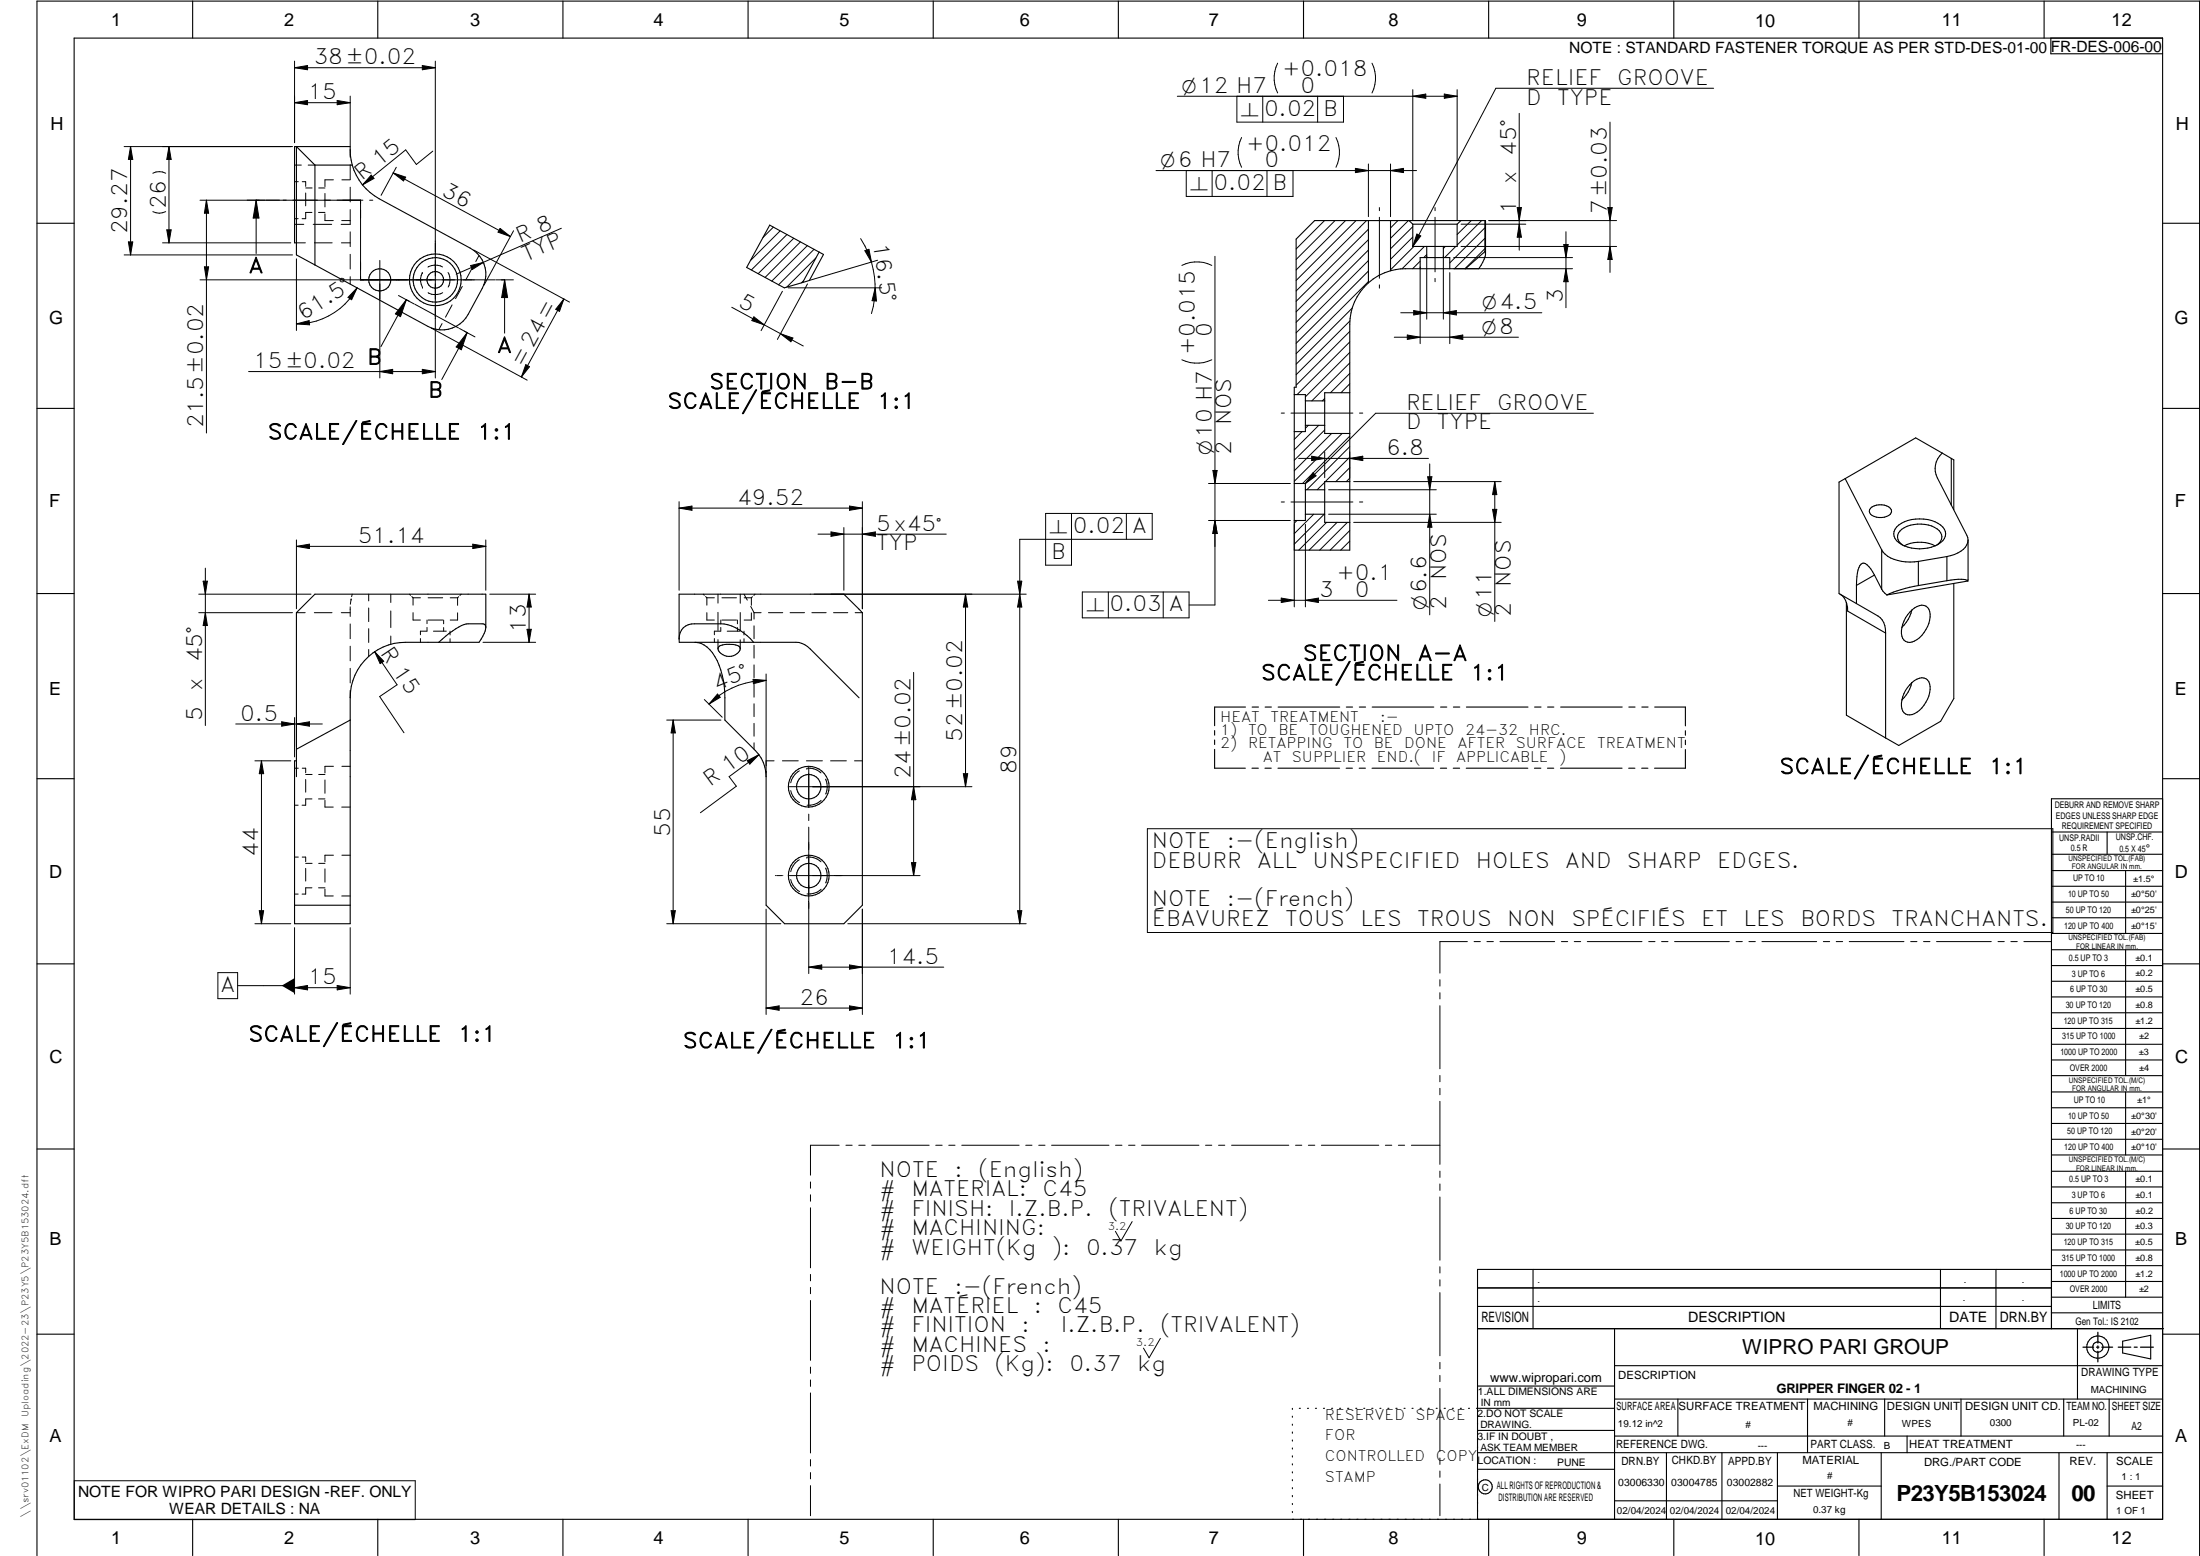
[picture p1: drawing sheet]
<svg xmlns="http://www.w3.org/2000/svg" width="594mm" height="420mm" viewBox="0 0 594 420" stroke-linecap="round" stroke-linejoin="round" font-family="sans-serif">
<g fill="none" stroke="#000" stroke-width=".3">
<path d="M20 10.3h564v400h-564zM52 .3v10M102 .3v10M152 .3v10M202 .3v10M252 .3v10M302 .3v10M352 .3v10M402 .3v10M452 .3v10M502 .3v10M552 .3v10"/>
<path d="M553.8 10.3v4.2h30.2M85 44.6h10.1M85 44.6l-5-5v29.2l35.6 19.3a8 8 0 0 0 10.8-3.2l3.8-7a8 8 0 0 0-3.2-10.9l-24.6-13.3a14.9 14.9 0 0 1-7.3-9.1M85 44.6v26.9M95.1 44.6a15.1 15.1 0 0 1-.5-5h-15.1v26h.5M369.5 59.6v16.8M375.5 59.6v13.5M380.5 59.6l1 .9M394.5 59.6l-1 .9M401 59.6v8.3M10 60.3h10M221.2 68.1l1.2 .6-3.8 7-1.9 .6"/>
<path d="M221.2 68.1l-4.5 8.2M221.2 68.1l-13.4-7.3-6.2 11.4 10.2 5.5 4.9-1.4M375.5 73.1a14.4 14.4 0 0 0-6 3.3M381.5 60.5h12M385.3 66.5v3.1M389.8 66.5v3.1M391.5 72.6v-3h-8v3M393.5 60.5v6h-12v-6M401 67.9l-5.3 4.7M401 67.9a4.3 4.3 0 0 1-1.1 3.8l-.6 .9h-19.8h-1.3l-2.7 .5M401.1 68.5v-8.9h-46.1l-5 5v40h-.5v43.9h15v-61a15 15 0 0 1 5-11.1M584 60.3h10"/>
<path d="M10 110.3h10M349.5 106.6h3v9.9h-3M352.5 108.2h5.2M352.5 114.9h5.2M364.5 106h-6.8v11.1h6.8M584 110.3h10M349.5 130.6h3v9.9h-3M352.5 132.2h5.2M352.5 138.9h5.2M364.5 130h-6.8v11.1h6.8M498.3 129.2l-1.7 1v30.1l10.5 6a4.9 4.9 0 0 1 2.1 4.6M498.3 129.2l9.8 19.3"/>
<path d="M505.1 137.2a4 4 0 0 1 5.6 .4 1.43 1.43 0 0 1-1.2 1.8 3.9 3.9 0 0 1-4.6-1v-.8zM524.5 122.3l2.4 1.5M524.5 122.3l-7.2-4.1-19 11M524.5 122.3a5.6 5.6 0 0 0-1.4 6.7l8 15.5 .3 1.3M526.9 123.8v12.6M526.9 123.8l.7 .4v13.4M501.3 158.1v4.9M506.2 155.3l-1-1.7a2.78 2.78 0 0 0-2.3-1.5 4.4 4.4 0 0 0-1.5 3.6l-.1 2.4M506.2 155.3l-4.9 2.8M506.2 155.3l1.9 3.8M508.1 159.1l1.4 1.6M508.1 148.5v10.6"/>
<path d="M508.1 148.5a7.8 7.8 0 0 0 6.5 3.2l3.4-.1M512.1 142.3a10 10 0 0 1 12.5 0 2.67 2.67 0 0 1-.6 4.2 10.1 10.1 0 0 1-11.9-.5 2.61 2.61 0 0 1 0-3.7zM513.8 147.2a2.55 2.55 0 0 1-1.4-2.5 2.55 2.55 0 0 1 1.8-2.2 8.9 8.9 0 0 1 9.5 .8 2.42 2.42 0 0 1-.8 3.9M518 158.1a35.5 35.5 0 0 0-8.5 2.6M518 151.6v6.5M522.6 147.4a9.4 9.4 0 0 0-8.4 0M525.7 150.3v6.5M525.7 156.8l3.9-.4 1.2 .1 .6 .4M525.7 156.8l-7.7 1.3M525.7 150.3l-7.7 1.3M527.6 157.6v31l-3.6 6.2-11.3 6.5-3.5-2M531.4 156.9l-21.9 3.8"/>
<path d="M531.4 145.8a4.6 4.6 0 0 1-3.6 3.9l-2.1 .6M531.4 145.8v11.1M10 160.3h10M118.5 173.4a21.5 21.5 0 0 1 7.4-4.9l4.3-.1a.92 .92 0 0 1 .9 .4 .92 .92 0 0 1 0 1l-.3 1.2-1.4 2.4h-19.8a15 15 0 0 0-15 15v61h-15.1v-44h.5M131.2 169.4v-9h-46.2l-5 5v44.3M183.4 172.6v-12.2h44.5l5 5v79l-5 5h-16l-5-5v-34.7a9.9 9.9 0 0 0-2.9-7.1l-8.3-8.2a42.6 42.6 0 0 0-.7-12.1 13 13 0 0 0-4.9-8.1l-.8-.5-1.7-.3M194.3 174.5a6.8 6.8 0 0 1 5.4 .2 1.93 1.93 0 0 1-1.6 2.3 3.3 3.3 0 0 1-4.2-1.8zM203.5 173.4a12.9 12.9 0 0 0-8.9-5h-7a4 4 0 0 0-4.2 5h31.5a5.4 5.4 0 0 1 3.9 1.9l13.2 13.1M496.9 160.4a5 5 0 0 1 2 4.6l10.3 5.9M498.6 162.6v30.5l10.6 6.2M509.2 170.9v28.4M516.2 164.8l-.9 2.5-1.7 2.1"/>
<path d="M516.3 164.7a3.1 3.1 0 0 1 4.2-.7 5.4 5.4 0 0 1-.4 6 5.5 5.5 0 0 1-5 3.4 2.57 2.57 0 0 1-1.6-3.1l.3-1.7a8.6 8.6 0 0 1 2.5-3.9zM584 160.3h10M94.6 194.4l-14.6 7.9M328 197.3v1.2M328 199.8v1.2M336.3 190.9h-8.3v5.1M338.1 190.9h1.7M341.6 190.9h1.7M345.1 190.9h16.7M363.6 190.9h1.6M367.1 190.9h1.7M370.5 190.9h16.7"/>
<path d="M389 190.9h1.7M392.5 190.9h1.7M396 190.9h16.6M414.4 190.9h1.7M417.9 190.9h1.7M421.4 190.9h16.7M439.8 190.9h1.7M443.4 190.9h1.6M446.8 190.9h8.3v5.1M455.1 197.3v1.2M455.1 199.9v1.2M516.2 184.3l-.9 2.6-1.7 2.1"/>
<path d="M516.3 184.3a3.1 3.1 0 0 1 4.2-.7 5.4 5.4 0 0 1-.4 6 5.5 5.5 0 0 1-5 3.4 2.59 2.59 0 0 1-1.6-3.1l.1-.8a8.4 8.4 0 0 1 2.7-4.8zM10 210.3h10M328 202.4v5h8.3M338.1 207.4h1.7M341.6 207.4h1.7M345.1 207.4h16.6M363.5 207.4h1.7M367 207.4h1.7M370.5 207.4h16.6M389 207.4h1.6M392.4 207.4h1.8M395.9 207.4h16.7"/>
<path d="M414.4 207.4h1.7M417.9 207.4h1.7M421.4 207.4h16.6M439.8 207.4h1.7M443.3 207.4h1.7M455.1 202.4v5h-8.3M584 215.7h-30v143.1M584 210.3h10M554 224.7h30M554 230.7h30M554 235.1h30M554 239.3h30"/>
<path d="M569 224.7v6M574 235.1v17M79.5 244.4h15.1M554 243.6h30M554 247.8h30M554 252.1h30M554 256.5h30M574 256.5v33.9M10 260.3h10M554 260.7h30M554 265h30M554 269.2h30"/>
<path d="M554 273.5h30M554 277.7h30M584 260.3h10M554 282h30M554 286.2h30M554 290.4h30M554 294.9h30M554 299.1h30M574 294.9v17M10 310.3h10M554 303.4h30M554 307.6h30"/>
<path d="M554 311.9h30M554 316.3h30M574 316.3v34M584 310.3h10M554 320.5h30M554 324.8h30M554 329h30M554 333.2h30M554 337.5h30M399 358.8h185.2M399 352.8h155M399 347.8h155"/>
<path d="M414 342.8v16M436 358.8v51.5M524 342.8v16M539 342.8v16M554 341.8h30M554 346h30M554 350.3h30M554 354.5h30M554 342.8h-155v67.5M561 358.8v19M10 360.3h10M399 374.3h37"/>
<path d="M436 377.8h148M453.1 377.8v10M488.1 377.8v14.5M508.9 377.8v10M529.5 377.8v10M557.3 377.8v10M569.5 377.8v10M573.2 362.2l7.6-1.6v6.3l-7.6-1.6zM584 368.8h-148M584 360.3h10M349 380.3v.3M349 382.4v.3"/>
<path d="M349 384.6v.3M349 386.7v.3M349 388.8v.3M349 391v.3M349 393.1v.3M349 395.3v.3M349 397.4v.3M349 399.5v.3M350.9 380.3h.2M353.1 380.3h.2M355.2 380.3h.3M357.4 380.3h.3"/>
<path d="M359.6 380.3h.3M361.7 380.3h.3M363.9 380.3h.3M366.1 380.3h.3M368.3 380.3h.2M370.4 380.3h.3M372.6 380.3h.3M374.8 380.3h.3M376.9 380.3h.4M379.1 380.3h.3M381.3 380.3h.3M383.4 380.3h.4"/>
<path d="M385.6 380.3h.3M387.8 380.3h.3M390 380.3h.3M392.2 380.3h.3M394.3 380.3h.3M396.5 380.3h.3M398.7 380.3h37.3M399 396.7h37M399 392.3h185M399 386.2h37M436 387.8h148M450 392.3v18"/>
<path d="M465 392.3v18M480 392.3v18M508 392.3v18M515 387.8v4.5M556 392.3v18M569 392.3v18M52 410.3v9.7M102 410.3v9.7M152 410.3v9.7M202 410.3v9.7M252 410.3v9.7M302 410.3v9.7"/>
<path d="M349 401.7v.3M349 403.8v.4M349 406v.3M349 408.1v.3M352 410.3v9.7M402 410.3v9.7M436 405.3h44M452 410.3v9.7M480 401.3h28M502 410.3v9.7M552 410.3v9.7M569 401.3h15"/>
<path d="M10 420v-419.7h584v419.7"/>
<circle cx="102.5" cy="75.6" r="2.99"/>
<circle cx="117.5" cy="75.6" r="7"/>
<circle cx="117.6" cy="75.6" r="2.25"/>
<circle cx="117.6" cy="75.6" r="6"/>
<circle cx="218.4" cy="212.4" r="3.3"/>
<circle cx="218.4" cy="212.4" r="5.5"/>
<circle cx="218.4" cy="236.4" r="3.3"/>
<circle cx="218.4" cy="236.4" r="5.5"/>
<circle cx="566.5" cy="363.7" r="1.39"/>
<circle cx="566.5" cy="363.8" r="3"/>
<circle cx="401.1" cy="401.5" r="1.9"/>
</g>
<g fill="none" stroke="#000" stroke-width=".27">
<path d="M79.5 16.5v22M79.5 18.3h38.1M79.5 18.3l3.6-.6v1.1zM114 17.7l3.6 .6-3.6 .5zM117.6 16.5v85.6M345 17.1a9 9 0 0 0 0 8M370.5 17.1a9 9 0 0 1 0 8M33.5 39.6h45.5M35.3 39.6l.5 3.5h-1.1zM35.3 39.6v29.2M45.6 39.6l.6 3.5h-1.2zM45.6 39.6v26"/>
<path d="M79.5 27.7l3.6-.6v1.2zM79.5 27.7h15.1M91.1 27.1l3.5 .6-3.5 .6zM94.6 26v13.4M317.9 26h75.6M334 26v7h28.8v-7M335.3 37.1a9 9 0 0 0 0 8.1M341 26v7M355.8 26v7M360.8 37.1a9 9 0 0 1 0 8.1M381.5 26l3.5-.6v1.1zM381.5 24.2v35.3"/>
<path d="M390 25.4l3.5 .6-3.5 .5zM393.5 24.2v35.3M410.2 30.6v37M434.8 33v40.6M462.7 23.8h-58.8l-22.4 42.7M41.3 57.1a3.8 3.8 0 0 0 3.4 0M44.7 46.8a3.8 3.8 0 0 0-3.4 0M54 54.1h44M55.7 54.1v62.8M55.7 54.1l.6 3.5h-1.1zM69.2 54.1v14.4M69.2 54.1l.7 4.8h-1.5z"/>
<path d="M79.5 59.1h1M79.5 49.1h1.1M79.5 44.6h1.9M81.6 49.1h.9v1.2M82.5 50.8h1.8M82.5 52.1v3.5M83.2 44.6h1.8M84.2 57.4h-1.7v1.7h-.9M86 57.4h1.8M86.1 50.8h1.7M87.8 52.2v3.7M87.8 57.7v1.9h2.2"/>
<path d="M90 48.6h-2.2v1.8M92.3 59.6h2.3M92.3 48.6h2.3M94.6 40.5v2M94.6 44.5v4M94.6 50.5v4M94.6 56.6v4h-2.5M97.4 54.1v21.5M99.8 54.1h.9M100.2 47.3l.8 .9-3.1 1.7zM106.2 46.7l3.4 1.1-.6 1.1zM106.2 46.7l31.6 17.2"/>
<path d="M107 45.2l-4.1 7.5M116.9 40.8l-4.5 3.6-2.8-3.9-11.7 9.4M312.2 46.1h70.3M327.3 46.1v6.9M342.1 46.1v6.9M349.2 46.1v6.9h-28.9v-6.9M357.7 59.6l-7.7 7.6M360.5 59.6l-10.5 10.5M363.3 59.6l-13.3 13.3M366 45.5l3.5 .6-3.5 .5zM366.2 59.6l-16.2 16.1M369 59.6l-19 19"/>
<path d="M369.5 44.3v14.2M372.5 56v.9M372.5 58.7v16.4M375.5 46.1l3.5-.6v1.1zM375.5 44.3v14.2M377.5 59.6l-2 2M380.3 59.6l-4.8 4.7M387.5 56v.9M387.5 58.7v14.7M397.3 59.6l-3.8 3.7M400.1 59.6l-6.6 6.6M402 59.6h34.5"/>
<path d="M409.7 56h1.1l-.6 3.6zM434.2 56h1.1l-.5 3.6zM33.5 68.8h45.5M34.7 65.3h1.1l-.5 3.5zM43.9 65.6h34.6M45 62.1h1.2l-.6 3.5zM55.2 72.1h1.1l-.6 3.5zM79.5 60.6h2.5M80 65.6h2.5M80 69.9v19.3M84.6 60.6h5M84.9 65.6h4.8"/>
<path d="M92.2 65.6h2.4M94.6 62.6v4M94.6 68.7v3.9M94.6 74.7v2M96.4 77.7a18.6 18.6 0 0 1-16.4 9.8M96.4 77.7l-1.5 3.2-.9-.6zM102.6 70.3v31.8M107.6 79.8l4.2 2.3M114 73.6h.1M114 73.6a4.2 4.2 0 0 0 0 3.9M114.1 77.6h.1M115.6 79a4 4 0 0 0 3.9 0"/>
<path d="M119.5 72.1a3.9 3.9 0 0 0-3.9 0M121 73.6a3.9 3.9 0 0 1 0 3.9M124.8 77.3l-1.8 3.3M127.1 71.7l3.4-.8-3 1.9zM127.5 72.3l-1.7 3.3M127.9 67.5l25.9 14.1M129.4 69l-.9 1.6M133.6 75.6h-79.6M133.9 75.6h4.7M135 61.7l2.8 2.2-3.3-1.2zM136.3 75.6l.8 4.7h-1.6zM136.3 75.6v14.4"/>
<path d="M138.7 62.3l-8 14.7M151.6 61.6l-28.4 12.4M208.8 61.3l-2.8 2.8M210.6 62.4l-7.9 7.9M211.3 78.7l-5.8 10.6M212.5 63.3l-9.6 9.6M212.8 77.7h25.3M214.3 64.3l-9.6 9.6M216.1 65.3l-9.5 9.6M217 75.8l-.6 .6M218 66.3l-9.6 9.6M218.1 76.7l-8.2 15"/>
<path d="M219.8 67.3l-9.6 9.6M220.3 69.6l-7.9 8M232.4 64.4l1.2 2.1 1.7 4.3M233.5 67.7l1.1-.4 .7 3.5zM235.3 70.8a24.7 24.7 0 0 1 0 13.9M236.3 77.7l.4 3.6-1.2-.1zM237 70.3l-18.4 5.4M327.2 71.7a9.1 9.1 0 0 0-8.1 0M328.1 69.2v94.2h-7M369.5 61.9l-19.5 19.5M369.5 64.7l-19.5 19.5M369.5 67.5l-19.5 19.5"/>
<path d="M369.5 70.4l-19.5 19.5M369.5 73.2l-19.5 19.5M369.5 76l-19.5 19.5M372.5 76.9v.9M381.5 64l-6 6M381.5 61.2l-6 6M381.8 66.5l-6.3 6.4M382.6 63.2l1.1 .5-2.2 2.8zM383.5 70.5l-2 2.1M383.5 72.1v20.7M384.6 66.5l-6 6.1M385.3 68.7l-.8 .9"/>
<path d="M385.3 69.1v17.1M387.5 75.2v.9M389.8 69.1v17.1M390.3 66.5l-.5 .6M391.5 73.6v19.2M392.6 69.6h32M392.6 72.6h32M393.1 66.5l-3 3.1M394.5 60.5h17.5M394.5 66.5h42M401 61.5l-9.5 9.5M401 67.1l-5.4 5.5"/>
<path d="M401 64.3l-8.2 8.3M410.2 60.5l.6 3.6h-1.1zM422.3 66h1.2l-.6 3.6zM422.9 72.6l.6 3.5h-1.2zM422.9 62.6v20.5M434.8 66.5l.5 3.6h-1.1zM80 87.5l3.5-.9 .1 1.1zM109.7 80.9l-1.5 4.6-1.4-.7zM109.7 80.9l-6.8 12.7M109.7 80.9l.8 .4M112 82.2l11.8 6.4M114 99.7l3.6 .6-3.6 .6z"/>
<path d="M116.5 88.6l25.9 14.1M119.4 87.4l-.9 1.6M122.1 82.3l-1.8 3.3M124.1 88.7l2 1.1M125.4 89.4l.7 .4M126.1 89.8l-1.5 4.6-1.4-.7zM126.1 89.8l2.2 1.2M126.1 89.8l-6.8 12.7M142 98.5l1 .5-2.2 2.8zM152.3 80.7l-1.2 3.4-1-.6zM152.3 80.7l-11.5 21.1M197.6 83l19.3 10.4"/>
<path d="M203.6 85.6l2.8 2.1-3.4-1.1zM210.8 90.1l3.3 1.2-.5 1zM327.2 97.2a9.4 9.4 0 0 1-8.1 0M364.5 98l-10.3 10.2M364.5 95.2l-12 11.9M364.5 92.3l-14.2 14.3M364.5 89.5l-14.5 14.5M364.5 86.7l-14.5 14.5M365.2 83.2l-15.2 15.1M376.5 91.1h33.5M378.2 84.5h38.1M380 90.5l3.5 .6-3.5 .6z"/>
<path d="M381.8 83.9l3.5 .6-3.5 .5zM389.8 84.5l3.5-.6v1.1zM391.5 91.1l3.5-.6v1.2zM67.1 100.3h50.5M102.6 100.3l3.4-.6v1.2zM346 111.5h.8M348.6 111.5h16.7M351.6 116.5l-2.1 2.2M353.3 114.9l-.8 .8M356.1 114.9l-6.6 6.6M357.7 116.1l-8.2 8.2M357.7 107.6l-.6 .6"/>
<path d="M359.6 117.1l-10.1 10M362.4 117.1l-12.9 12.9M364.5 117.8l-12.8 12.8M364.5 103.6l-2.4 2.4M364.5 100.8l-5.2 5.2M367.1 111.5h.9M430.3 111.6h-58.8l-19 19M183.4 137.2l3.5-.5v1.1zM183.4 137.2h49.5M183.4 135.5v23.9M229.4 136.7l3.5 .5-3.5 .6zM232.9 135.5v28.9"/>
<path d="M289.3 138.6v14h-6.9v-14h28.7v7h-35.7v103.8M304.2 138.6v7M326.3 130.6h22.1M327.5 127h1.2l-.6 3.6zM346 135.6h.8M348.6 135.6h16.7M350.7 123.8h35M354.2 123.2l3.5 .6-3.5 .6zM354.6 127.7l.8 .8-2.9 2.1zM354.7 138.9l-5.2 5.2M357.6 138.9l-8.1 8M357.7 130.3l-2 1.9"/>
<path d="M357.7 122v7M358.8 132.2h29.1M358.8 138.9h29.1M364.5 126.3l-3.8 3.7M364.5 123.4l-6.6 6.6M364.5 129.1l-.9 .9M364.5 120.6l-11.6 11.6M364.5 123.8l3.5-.6v1.2zM364.5 122v7M365.5 130h39.9M367.1 135.6h.9M385.5 128.7h1.2l-.6 3.5z"/>
<path d="M386.1 138.9l.6 3.5h-1.2zM386.1 125.3v40.7M403 137.5h1.2l-.6 3.6zM403.6 130v37.8M403.6 130l.6 3.6h-1.2zM54.9 156.9h1.1l-.6 3.5zM55.4 153.4v42.5M80 147.5l3.6-.6v1.2zM80 145.8v18.6M80 147.5h51.2M127.7 146.9l3.5 .6-3.5 .6zM131.2 145.8v13.6"/>
<path d="M220.9 144.2h34.6M224.4 143.6l3.5 .6-3.5 .6zM227.9 142.5v16.9M232.9 144.2l3.5-.6v1.2zM274.8 156.9h1.1l-.5 3.5zM292.3 159.9h28.8v6.9h-28.8zM299.3 159.9v6.9M314.1 159.9v6.9M326.3 140.5h22.1M328.1 140.5l.6 3.6h-1.2zM349.5 141.6v22.3M350.2 140.5l-.7 .8"/>
<path d="M352.5 141.6v22.3M358.2 141.1l-7.5 7.4M361.1 141.1l-7.6 7.4M363.8 141.1l-7.4 7.4M364.5 146.1l-2.5 2.4M364.5 143.3l-5.3 5.2M365.5 141.1h39.9M53.7 165.4h25.3M53.7 160.4h30.3M55.4 165.4l.6 3.5h-1.1zM80 165.4h2.4M84.9 165.4h4.8"/>
<path d="M92.2 165.4h2.4M94.6 163.9v2.6M94.6 168.5v4M94.6 174.5v3.9M94.8 161.8l-.2 1.4M94.8 161.8h.1M95.1 160.4l-.2 .7M99.6 160.4v1.9M99.6 164.2v3.7M99.6 169.8v3.7M99.6 175.4v1.8M101.2 176l2.4 2.6-.9 .6z"/>
<path d="M101.2 176l6 8.9-4.7 3.2 6.6 9.8M105.5 160.4v2.3M105.5 165v4.5M105.5 171.7v2.3M110.6 160.4l.3 .3M111.2 161.1l.3 .3M111.5 165.4v2h2M111.5 161.4v2M111.5 161.4h2M113.5 172.4v1M115.3 170.4h-1.8v1M115.3 167.4v1"/>
<path d="M115.3 169.4v1M115.6 167.4h3.9M115.6 161.4h3.9M117 170.4h3.5M119.8 167.4v1M119.8 169.5v.9M121.5 170.4v1M121.5 172.5v.9M121.6 161.4h2M123.6 165.5v1.9h-2M123.6 161.4v2M123.9 161.1l-.3 .3"/>
<path d="M124.5 160.4l-.3 .4M130.4 173.4h14.2M132.2 160.4h12.4M142.3 169.9h1.2l-.6 3.5zM142.9 160.4v13M142.9 160.4l.6 3.5h-1.2zM189.9 160.4l.3 .3M190.5 161.1l.4 .3M190.9 165.4v2h2M190.9 161.4v2M190.9 161.4h2M192.9 172.4v1"/>
<path d="M193.9 160.4v2.5M193.9 165.4v4.8M193.9 172.7v2.5M194.6 169.4v1h-1.7v1M194.6 167.4v1M194.9 167.4h4M194.9 161.4h4M196.4 170.4h3.4M199.1 167.4v1M199.1 169.5v.9M199.9 160.4v2.5M199.9 165.4v4.9"/>
<path d="M199.9 172.8v2.4M200.9 170.4v1M200.9 172.5v.9M200.9 160.4l.9 1.7M200.9 161.4h2M202.7 163.7l.9 1.7M202.9 165.5v1.9h-2M202.9 161.4v2M203.2 161.1l-.3 .3M203.6 165.4h1.9M203.6 165.4v1.8M203.6 169v3.5"/>
<path d="M203.6 174.2v3.5M203.6 179.5v3.5M203.9 160.4l-.3 .4M207.5 165.4h3.9M213.4 165.4h3.8M219.2 165.4h3.9M219.8 160.4h57.3M225.1 165.4h3.8M230.9 165.4h2M260.7 160.4v52M260.7 160.4l.6 3.5h-1.2zM275.4 160.4l.5 3.5h-1.1z"/>
<path d="M342.5 162.1h34.7M346 161.5l3.5 .6-3.5 .6zM352.5 162.1l3.5-.6v1.2zM63.7 195.5h23.3M76.1 194.9l3.4 .6-3.4 .6zM79.5 193.8v10.6M80 195.5l3.6-.6v1.2zM80 193.8v7.8M94.6 180.5v3.9M94.6 186.4v2M180 194.4h14.7M181.8 194.4v55"/>
<path d="M181.8 194.4l.6 3.5h-1.2zM190.2 188.9l4.8 4.8M193.8 187.4l.7 .9-3 1.8zM203.4 183.4l3.5 .3-3.5 .9zM203.6 184.8v3.5M203.6 190v3.5M203.6 195.3v3.5M206.9 182v27.7M206.9 183.7a21.7 21.7 0 0 0-15.4 6.4M246.7 181.6v54.8M68.8 205.4h9.7M70.6 205.4v44"/>
<path d="M70.6 205.4l.6 3.5h-1.2zM79.5 217.4h1M79.5 207.4h1.1M81.6 207.4h.9v1.3M82.5 209.1h1.8M82.5 210.5v3.4M84.2 215.7h-1.7v1.7h-.9M86 215.7h1.8M86.1 209.1h1.7M87.8 210.6v3.6M87.8 216.1v1.8h2.2M90 206.9h-2.2v1.8"/>
<path d="M92.3 217.9h2.3M92.3 206.9h2.3M201.8 205.4l3.1-1.6-2.4 2.5zM203.6 200.6v1.7M204.9 203.8l-8 5.9 1.9 2.6-9.7 7.2M206.9 205.4h2.1M211.3 205.4h4.3M213.1 212.4h49.4M213.5 213.5a5 5 0 0 0 2.4 3.2M215.9 208.2a4.7 4.7 0 0 0-2.4 3.2M217.8 205.4h4.3M217.9 207.5h.1"/>
<path d="M217.9 207.4a4.9 4.9 0 0 1 3.8 1.3M218.4 207.2v10.9M218.4 219.8v1.8M221.7 216.1a4.7 4.7 0 0 1-3.8 1.3M222.9 210.4a4.8 4.8 0 0 1 .1 4M224.3 205.4h4.3M230.8 205.4h2.1M246.7 212.4l.6 3.5h-1.2zM260.1 208.9h1.2l-.6 3.5zM79.5 231.4h1.1M81.6 231.4h.9v1.3M82.5 233.1h1.8"/>
<path d="M82.5 234.5v3.4M84.2 239.7h-1.7v1.7h-.9M86 239.7h1.8M86.1 233.1h1.7M87.8 234.6v3.6M90 230.9h-2.2v1.8M92.3 230.9h2.3M209.4 236.4h.1M209.7 236.4h1.4M211.3 236.4h.1M213.1 236.4h35.3M213.5 237.5a5 5 0 0 0 2.4 3.2"/>
<path d="M215.9 232.2a4.7 4.7 0 0 0-2.4 3.2M217.9 231.5h.1M217.9 231.4a4.9 4.9 0 0 1 3.8 1.3M218.4 223.4v39.5M222.9 234.4a4.8 4.8 0 0 1 .1 4M246.1 232.9h1.2l-.6 3.5zM309.8 223.8h244.5v28h-244.5zM68.8 249.4h9.7M70 245.9h1.2l-.6 3.5zM79.5 241.4h1M79.5 250.5v17.9M87.8 240.1v1.8h2.2"/>
<path d="M92.3 241.9h2.3M94.6 250.5v17.9M180 249.4h30.9M181.2 245.9h1.2l-.6 3.5zM206.9 245.5v28.4M221.7 240.1a4.5 4.5 0 0 1-3.8 1.3M228.9 249.4h48.2M232.9 245.5v28.4M274.8 245.9h1.1l-.5 3.5zM396.2 254.3h-7.4v8.5M398.1 254.3h1.6M401.5 254.3h1.8"/>
<path d="M405 254.3h14.8M421.6 254.3h1.7M425.1 254.3h1.7M428.6 254.3h14.8M445.2 254.3h1.7M448.7 254.3h1.7M452.2 254.3h14.8M468.8 254.3h1.7M472.3 254.3h1.7M475.8 254.3h14.8M492.4 254.3h1.7M495.8 254.3h1.8"/>
<path d="M499.4 254.3h14.7M516 254.3h1.6M519.4 254.3h1.8M522.9 254.3h14.8M539.5 254.3h1.7M543 254.3h1.7M546.5 254.3h7.4M58.8 262.6h5.4v7.1h-5.4zM64.2 266.1h15.3M79.5 266.7l3.6-.6v1.2zM79.5 266.7h15.1M91.1 266.1l3.5 .6-3.5 .6z"/>
<path d="M206.9 272.2l3.5-.6v1.2zM206.9 272.2h26M218.4 261.2h36.4M218.4 261.2l3.5-.6v1.1zM229.4 260.6l3.5 .6-3.5 .5zM229.4 271.6l3.5 .6-3.5 .6zM388.8 264.5v1.8M388.8 268.1v1.6M388.8 271.6v17M388.8 290.4v1.7M388.8 293.9v1.7M388.8 297.4v17"/>
<path d="M218.9 319.2v1.6M226.6 309.2h-7.7v8.1M228.4 309.2h1.7M231.9 309.2h1.7M235.4 309.2h15.5M252.7 309.2h1.7M256.2 309.2h1.7M259.7 309.2h15.5M277 309.2h1.7M280.5 309.2h1.7M284 309.2h15.5M301.2 309.2h1.8"/>
<path d="M304.8 309.2h1.7M308.3 309.2h15.5M325.5 309.2h1.7M329.1 309.2h1.6M332.6 309.2h15.4M349.8 309.2h1.7M353.3 309.2h1.7M356.8 309.2h15.5M374.1 309.2h1.7M377.6 309.2h1.7M381.1 309.2h7.7M388.8 316.2v1.7"/>
<path d="M388.8 319.7v1.7M218.9 322.6v1.8M218.9 326.1v16.2M305.7 329.9l-3 5.2-1.5-2.6M388.8 323.2v17.1M218.9 344.1v1.8M218.9 347.6v1.7M218.9 351.2v16.1M388.8 342.1v1.6M388.8 345.6v1.7M388.8 349v17.1M218.9 369.1v1.7"/>
<path d="M218.9 372.6v1.8M218.9 376.1v16.2M313.3 361.4l-3 5.2-1.5-2.6M388.8 367.9v1.7M388.8 371.4v1.7M388.8 374.9v17M20.1 399.8h92v10.5h-92zM218.9 394.1v1.8M218.9 397.6v1.7M388.8 393.7v1.7M388.8 397.2v1.7M218.9 401.2v8.1"/>
<path d="M388.8 400.7v8.6"/>
</g>
<path d="M566.5 359.7v3M562.5 363.8h2.9M566.1 363.8h.7M566.5 363.4v.7M566.5 364.9v2.8M567.6 363.8h2.9M572 363.8h3.4M576.3 363.8h.8M578 363.8h3.5" fill="none" stroke="#000" stroke-width=".34"/>
<g fill="#000">
<path d="M79.5 18.3l3.6-.6v1.1zM114 17.7l3.6 .6-3.6 .5zM79.5 27.7l3.6-.6v1.2zM91.1 27.1l3.5 .6-3.5 .6zM381.5 26l3.5-.6v1.1zM390 25.4l3.5 .6-3.5 .5zM35.3 39.6l.5 3.5h-1.1zM45.6 39.6l.6 3.5h-1.2zM55.7 54.1l.6 3.5h-1.1zM69.2 54.1l.7 4.8h-1.5zM100.2 47.3l.8 .9-3.1 1.7zM106.2 46.7l3.4 1.1-.6 1.1z"/>
<path d="M366 45.5l3.5 .6-3.5 .5zM375.5 46.1l3.5-.6v1.1zM409.7 56h1.1l-.6 3.6zM434.2 56h1.1l-.5 3.6zM34.7 65.3h1.1l-.5 3.5zM45 62.1h1.2l-.6 3.5zM55.2 72.1h1.1l-.6 3.5zM127.1 71.7l3.4-.8-3 1.9zM135 61.7l2.8 2.2-3.3-1.2zM233.5 67.7l1.1-.4 .7 3.5zM382.6 63.2l1.1 .5-2.2 2.8zM410.2 60.5l.6 3.6h-1.1z"/>
<path d="M422.3 66h1.2l-.6 3.6zM422.9 72.6l.6 3.5h-1.2zM434.8 66.5l.5 3.6h-1.1zM80 87.5l3.5-.9 .1 1.1zM96.4 77.7l-1.5 3.2-.9-.6zM109.7 80.9l-1.5 4.6-1.4-.7zM126.1 89.8l-1.5 4.6-1.4-.7zM136.3 75.6l.8 4.7h-1.6zM142 98.5l1 .5-2.2 2.8zM152.3 80.7l-1.2 3.4-1-.6zM203.6 85.6l2.8 2.1-3.4-1.1zM210.8 90.1l3.3 1.2-.5 1z"/>
<path d="M236.3 77.7l.4 3.6-1.2-.1zM380 90.5l3.5 .6-3.5 .6zM381.8 83.9l3.5 .6-3.5 .5zM389.8 84.5l3.5-.6v1.1zM391.5 91.1l3.5-.6v1.2zM102.6 100.3l3.4-.6v1.2zM114 99.7l3.6 .6-3.6 .6zM183.4 137.2l3.5-.5v1.1zM229.4 136.7l3.5 .5-3.5 .6zM327.5 127h1.2l-.6 3.6zM354.2 123.2l3.5 .6-3.5 .6zM354.6 127.7l.8 .8-2.9 2.1z"/>
<path d="M364.5 123.8l3.5-.6v1.2zM385.5 128.7h1.2l-.6 3.5zM403.6 130l.6 3.6h-1.2zM403 137.5h1.2l-.6 3.6zM54.9 156.9h1.1l-.6 3.5zM80 147.5l3.6-.6v1.2zM127.7 146.9l3.5 .6-3.5 .6zM224.4 143.6l3.5 .6-3.5 .6zM232.9 144.2l3.5-.6v1.2zM274.8 156.9h1.1l-.5 3.5zM328.1 140.5l.6 3.6h-1.2zM386.1 138.9l.6 3.5h-1.2z"/>
<path d="M55.4 165.4l.6 3.5h-1.1zM101.2 176l2.4 2.6-.9 .6zM142.9 160.4l.6 3.5h-1.2zM142.3 169.9h1.2l-.6 3.5zM260.7 160.4l.6 3.5h-1.2zM275.4 160.4l.5 3.5h-1.1zM346 161.5l3.5 .6-3.5 .6zM352.5 162.1l3.5-.6v1.2zM76.1 194.9l3.4 .6-3.4 .6zM80 195.5l3.6-.6v1.2zM181.8 194.4l.6 3.5h-1.2zM193.8 187.4l.7 .9-3 1.8z"/>
<path d="M203.4 183.4l3.5 .3-3.5 .9zM70.6 205.4l.6 3.5h-1.2zM201.8 205.4l3.1-1.6-2.4 2.5zM246.7 212.4l.6 3.5h-1.2zM260.1 208.9h1.2l-.6 3.5zM246.1 232.9h1.2l-.6 3.5zM70 245.9h1.2l-.6 3.5zM181.2 245.9h1.2l-.6 3.5zM274.8 245.9h1.1l-.5 3.5zM76.1 266.1l3.4-2v4.1zM79.5 266.7l3.6-.6v1.2zM91.1 266.1l3.5 .6-3.5 .6z"/>
<path d="M206.9 272.2l3.5-.6v1.2zM218.4 261.2l3.5-.6v1.1zM229.4 260.6l3.5 .6-3.5 .5zM229.4 271.6l3.5 .6-3.5 .6z"/>
</g>
<g font-size="6">
<text x="512.1" y="405.2">P23Y5B153024</text>
<text x="559.4" y="405.2">00</text>
</g>
<g font-size="5.7">
<text x="84.7" y="17.4">38±0.02</text>
<text x="346.2" y="20.5">+0.018</text>
<text x="412.2" y="23">RELIEF</text>
<text x="436.7" y="23">GROOVE</text>
<text x="83.1" y="26.8">15</text>
<text x="351.2" y="25.1">0</text>
<text x="412.2" y="28.2">D</text>
<text x="420.5" y="28.2">TYPE</text>
<text x="341.3" y="31.2">0.02 B</text>
<text x="336.5" y="40.6">+0.012</text>
<text x="409.4" y="42" transform="rotate(-90 409.4 42)">45°</text>
<text x="341.5" y="45.2">0</text>
<text x="97.7" y="48.9" transform="rotate(-39 97.7 48.9)">R 15</text>
<text x="118.9" y="52.6" transform="rotate(28 118.9 52.6)">36</text>
<text x="327.7" y="51.3">0.02 B</text>
<text x="409.4" y="49.8" transform="rotate(-90 409.4 49.8)">x</text>
<text x="44.7" y="56.5" transform="rotate(-90 44.7 56.5)">26</text>
<text x="409.4" y="57.9" transform="rotate(-90 409.4 57.9)">1</text>
<text x="433.9" y="57.9" transform="rotate(-90 433.9 57.9)">7±0.03</text>
<text x="34.4" y="63.2" transform="rotate(-90 34.4 63.2)">29.27</text>
<text x="140.4" y="65.6" transform="rotate(-24 140.4 65.6)">R 8</text>
<text x="235.7" y="66" transform="rotate(82 235.7 66)">16.5°</text>
<text x="142" y="70.6" transform="rotate(-24 142 70.6)">TYP</text>
<text x="67.1" y="73.7">A</text>
<text x="199.1" y="82.8" transform="rotate(28 199.1 82.8)">5</text>
<text x="422" y="81.9" transform="rotate(-90 422 81.9)">3</text>
<text x="82" y="86.8" transform="rotate(-33 82 86.8)">61.5°</text>
<text x="134.2" y="95.2">A</text>
<text x="322.7" y="95.9" transform="rotate(-90 322.7 95.9)">+0.015</text>
<text x="327.2" y="90.9" transform="rotate(-90 327.2 90.9)">0</text>
<text x="68.4" y="99.4">15±0.02 B</text>
<text x="141.2" y="99.3" transform="rotate(-62 141.2 99.3)">=24=</text>
<text x="115.6" y="107.3">B</text>
<text x="191.6" y="105.1">SECTION</text>
<text x="222.6" y="105.1">B-B</text>
<text x="180.2" y="110.3">SCALE/ÉCHELLE</text>
<text x="236.8" y="110.3">1:1</text>
<text x="379.7" y="110.7">RELIEF</text>
<text x="404.3" y="110.7">GROOVE</text>
<text x="54.9" y="115.7" transform="rotate(-90 54.9 115.7)">21.5±0.02</text>
<text x="72.3" y="118.6">SCALE/ÉCHELLE</text>
<text x="128.9" y="118.6">1:1</text>
<text x="332.5" y="114.9" transform="rotate(-90 332.5 114.9)">NOS</text>
<text x="379.7" y="116">D</text>
<text x="388" y="116">TYPE</text>
<text x="332.5" y="123" transform="rotate(-90 332.5 123)">2</text>
<text x="374.3" y="122.9">6.8</text>
<text x="199.1" y="136.4">49.52</text>
<text x="236.6" y="143.3">5x45v</text>
<text x="289.7" y="143.9">0.02 A</text>
<text x="96.6" y="146.6">51.14</text>
<text x="236.6" y="148.6">TYP</text>
<text x="283.9" y="150.9">B</text>
<text x="356.2" y="161.2">3</text>
<text x="360.9" y="156.7">+0.1</text>
<text x="365.8" y="161.2">0</text>
<text x="390.5" y="156.7" transform="rotate(-90 390.5 156.7)">NOS</text>
<text x="408" y="158.5" transform="rotate(-90 408 158.5)">NOS</text>
<text x="299.6" y="165.1">0.03 A</text>
<text x="390.5" y="164.8" transform="rotate(-90 390.5 164.8)">2</text>
<text x="408" y="166.6" transform="rotate(-90 408 166.6)">2</text>
<text x="142" y="170.9" transform="rotate(-90 142 170.9)">13</text>
<text x="54.6" y="178.8" transform="rotate(-90 54.6 178.8)">45°</text>
<text x="102.6" y="176.4" transform="rotate(56 102.6 176.4)">R 15</text>
<text x="351.8" y="178.4">SECTION</text>
<text x="382.8" y="178.4">A-A</text>
<text x="340.5" y="183.6">SCALE/ÉCHELLE</text>
<text x="397.1" y="183.6">1:1</text>
<text x="54.6" y="186.6" transform="rotate(-90 54.6 186.6)">x</text>
<text x="193.5" y="186.5" transform="rotate(-22 193.5 186.5)">45°</text>
<text x="54.6" y="194.7" transform="rotate(-90 54.6 194.7)">5</text>
<text x="64.9" y="194.6">0.5</text>
<text x="259.8" y="200.3" transform="rotate(-90 259.8 200.3)">52±0.02</text>
<text x="274.5" y="208.9" transform="rotate(-90 274.5 208.9)">89</text>
<text x="480.5" y="209">SCALE/ÉCHELLE</text>
<text x="537.1" y="209">1:1</text>
<text x="191.8" y="212.4" transform="rotate(-36 191.8 212.4)">R 10</text>
<text x="245.8" y="210.5" transform="rotate(-90 245.8 210.5)">24±0.02</text>
<text x="180.9" y="225.9" transform="rotate(-90 180.9 225.9)">55</text>
<text x="69.7" y="231.4" transform="rotate(-90 69.7 231.4)">44</text>
<text x="311.1" y="229">NOTE</text>
<text x="331.2" y="229">:-(English)</text>
<text x="311.1" y="234.3">DEBURR</text>
<text x="339.5" y="234.3">ALL</text>
<text x="354.4" y="234.3">UNSPECIFIED</text>
<text x="398.5" y="234.3">HOLES</text>
<text x="422.7" y="234.3">AND</text>
<text x="439.3" y="234.3">SHARP</text>
<text x="463.7" y="234.3">EDGES.</text>
<text x="311.1" y="244.8">NOTE</text>
<text x="331.2" y="244.8">:-(French)</text>
<text x="311.1" y="250">ÉBAVUREZ</text>
<text x="347.1" y="250">TOUS</text>
<text x="367.4" y="250">LES</text>
<text x="382.7" y="250">TROUS</text>
<text x="407" y="250">NON</text>
<text x="424.3" y="250">SPÉCIFIÉS</text>
<text x="459.4" y="250">ET</text>
<text x="470.8" y="250">LES</text>
<text x="486.2" y="250">BORDS</text>
<text x="510.8" y="250">TRANCHANTS.</text>
<text x="239.5" y="260.3">14.5</text>
<text x="59.5" y="267.9">A</text>
<text x="83.1" y="265.8">15</text>
<text x="215.9" y="271.3">26</text>
<text x="67.1" y="281.2">SCALE/ÉCHELLE</text>
<text x="123.6" y="281.2">1:1</text>
<text x="184.4" y="283">SCALE/ÉCHELLE</text>
<text x="240.9" y="283">1:1</text>
<text x="237.5" y="317.8">NOTE</text>
<text x="257.7" y="317.8">:</text>
<text x="264.1" y="317.8">(English)</text>
<text x="237.5" y="323">#</text>
<text x="246.1" y="323">MATERIAL:</text>
<text x="281.5" y="323">C45</text>
<text x="237.5" y="328.3">#</text>
<text x="246.1" y="328.3">FINISH:</text>
<text x="272.4" y="328.3">I.Z.B.P.</text>
<text x="299.3" y="328.3">(TRIVALENT)</text>
<text x="237.5" y="333.5">#</text>
<text x="246.1" y="333.5">MACHINING:</text>
<text x="237.5" y="338.8">#</text>
<text x="246.1" y="338.8">WEIGHT(Kg</text>
<text x="284" y="338.8">):</text>
<text x="293.3" y="338.8">0.37</text>
<text x="311.6" y="338.8">kg</text>
<text x="237.5" y="349.3">NOTE</text>
<text x="257.7" y="349.3">:-(French)</text>
<text x="237.5" y="354.5">#</text>
<text x="237.5" y="359.8">#</text>
<text x="246.1" y="354.5">MATÉRIEL</text>
<text x="246.1" y="359.8">FINITION</text>
<text x="275.8" y="359.8">:</text>
<text x="279.2" y="354.5">:</text>
<text x="285.6" y="354.5">C45</text>
<text x="286.4" y="359.8">I.Z.B.P.</text>
<text x="313.3" y="359.8">(TRIVALENT)</text>
<text x="237.5" y="365">#</text>
<text x="246.1" y="365">MACHINES</text>
<text x="281.5" y="365">:</text>
<text x="237.5" y="370.3">#</text>
<text x="246.1" y="370.3">POIDS</text>
<text x="268.5" y="370.3">(Kg):</text>
<text x="288.8" y="370.3">0.37</text>
<text x="307.1" y="370.3">kg</text>
</g>
<text font-size="5.6" x="470.5" y="365.5">WIPRO PARI GROUP</text>
<g font-size="5.4">
<text x="319.1" y="25.1">O12 H7</text>
<text x="335.1" y="31.2">n</text>
<text x="313.4" y="45.2">O6 H7</text>
<text x="321.4" y="51.3">n</text>
<text x="400.3" y="83.6">O4.5</text>
<text x="400.2" y="90.2">O8</text>
<text x="327.2" y="123" transform="rotate(-90 327.2 123)">O10 H7</text>
<text x="283.4" y="143.9">n</text>
<text x="293.4" y="165.1">n</text>
<text x="385.2" y="164.8" transform="rotate(-90 385.2 164.8)">O6.6</text>
<text x="402.8" y="166.6" transform="rotate(-90 402.8 166.6)">O11</text>
</g>
<g font-size="4.9">
<text x="30" y="6.9">1</text>
<text x="76.7" y="6.9">2</text>
<text x="127" y="6.9">3</text>
<text x="176.5" y="6.9">4</text>
<text x="226.7" y="6.9">5</text>
<text x="275.4" y="6.9">6</text>
<text x="326.4" y="6.9">7</text>
<text x="375" y="6.9">8</text>
<text x="425.8" y="6.9">9</text>
<text x="473.9" y="7.3">10</text>
<text x="524.3" y="6.9">11</text>
<text x="570.2" y="6.9">12</text>
<text x="13.6" y="35.1">H</text>
<text x="587.6" y="35.1">H</text>
<text x="13.2" y="87.5">G</text>
<text x="587.2" y="87.5">G</text>
<text x="13.2" y="137">F</text>
<text x="587.2" y="137">F</text>
<text x="13.2" y="187.6">E</text>
<text x="587.2" y="187.6">E</text>
<text x="13.2" y="237">D</text>
<text x="587.2" y="237">D</text>
<text x="13.4" y="287.1">C</text>
<text x="587.4" y="287.1">C</text>
<text x="13.4" y="336.2">B</text>
<text x="587.4" y="336.2">B</text>
<text x="13.4" y="389.3">A</text>
<text x="587.4" y="389.3">A</text>
<text x="30" y="416.9">1</text>
<text x="76.7" y="416.9">2</text>
<text x="127" y="416.9">3</text>
<text x="176.5" y="416.9">4</text>
<text x="226.7" y="416.9">5</text>
<text x="275.4" y="416.9">6</text>
<text x="326.4" y="416.9">7</text>
<text x="375" y="416.9">8</text>
<text x="425.8" y="416.9">9</text>
<text x="473.9" y="417.3">10</text>
<text x="524.3" y="416.9">11</text>
<text x="570.2" y="416.9">12</text>
</g>
<g font-size="4.2">
<text x="423.7" y="14.3">NOTE : STANDARD FASTENER TORQUE AS PER STD-DES-01-00</text>
<text x="553.8" y="14">FR-DES-006-00</text>
<text x="21.1" y="404.3">NOTE FOR WIPRO PARI DESIGN -REF. ONLY</text>
<text x="45.7" y="408.8">WEAR DETAILS : NA</text>
</g>
<g font-size="3.9">
<text x="329.5" y="194.9">HEAT</text>
<text x="343.1" y="194.9">TREATMENT</text>
<text x="372.7" y="194.9">:-</text>
<text x="329.5" y="198.5">1)</text>
<text x="329.5" y="202.1">2)</text>
<text x="337" y="198.5">TO</text>
<text x="337" y="202.1">RETAPPING</text>
<text x="345.2" y="198.5">BE</text>
<text x="353.4" y="198.5">TOUGHENED</text>
<text x="362.8" y="202.1">TO</text>
<text x="371" y="202.1">BE</text>
<text x="379.2" y="202.1">DONE</text>
<text x="381.7" y="198.5">UPTO</text>
<text x="393.6" y="202.1">AFTER</text>
<text x="395.6" y="198.5">24-32</text>
<text x="409.3" y="202.1">SURFACE</text>
<text x="412.9" y="198.5">HRC.</text>
<text x="431.3" y="202.1">TREATMENT</text>
<text x="341" y="205.7">AT</text>
<text x="348.9" y="205.7">SUPPLIER</text>
<text x="371.8" y="205.7">END.(</text>
<text x="386.7" y="205.7">IF</text>
<text x="393.2" y="205.7">APPLICABLE</text>
<text x="421" y="205.7">)</text>
<text x="400" y="357.1">REVISION</text>
<text x="455.9" y="357.1">DESCRIPTION</text>
<text x="526.4" y="357.1">DATE</text>
<text x="540" y="357.1">DRN.BY</text>
<text x="357.8" y="383.3">RESERVED</text>
<text x="382.3" y="383.3">SPACE</text>
<text x="357.8" y="388.9">FOR</text>
<text x="357.8" y="394.5">CONTROLLED</text>
<text x="387.8" y="394.5">COPY</text>
<text x="357.8" y="400">STAMP</text>
</g>
<text font-size="3.6" x="479.7" y="376.1">GRIPPER FINGER 02 - 1</text>
<text font-size="3.5" x="402.4" y="373.3">www.wipropari.com</text>
<g font-size="3.1">
<text x="565.1" y="353.5">LIMITS</text>
<text x="562" y="371.7">DRAWING TYPE</text>
<text x="437" y="372.3">DESCRIPTION</text>
<text x="436.5" y="380.8">SURFACE AREA</text>
<text x="453.3" y="380.8">SURFACE TREATMENT</text>
<text x="489.7" y="380.8">MACHINING</text>
<text x="509.5" y="380.8">DESIGN UNIT</text>
<text x="530.6" y="380.8">DESIGN UNIT CD.</text>
<text x="558" y="380.6">TEAM NO.</text>
<text x="570.3" y="380.7">SHEET SIZE</text>
<text x="575.6" y="386.1">A2</text>
<text x="436.4" y="391.1">REFERENCE DWG.</text>
<text x="437.8" y="395.5">DRN.BY</text>
<text x="451.4" y="395.4">CHKD.BY</text>
<text x="466.6" y="395.5">APPD.BY</text>
<text x="486.7" y="395.4">MATERIAL</text>
<text x="488.9" y="390.9">PART CLASS.</text>
<text x="515.6" y="390.9">HEAT TREATMENT</text>
<text x="519.6" y="395.9">DRG./PART CODE</text>
<text x="558.9" y="395.5">REV.</text>
<text x="571.4" y="395.6">SCALE</text>
<text x="484.3" y="404.2">NET WEIGHT-Kg</text>
<text x="571.4" y="404.7">SHEET</text>
</g>
<text font-size="3" x="579.5" y="230.1">°</text>
<g font-size="2.8">
<text x="299.1" y="332.1">3.2</text>
<text x="560.4" y="357.7">Gen Tol.: IS 2102</text>
<text x="306.7" y="363.6">3.2</text>
<text x="399.1" y="376.6">1.ALL DIMENSIONS ARE</text>
<text x="399" y="382.7">2.DO NOT SCALE</text>
<text x="399" y="388.7">3.IF IN DOUBT ,</text>
<text x="399" y="395.4">LOCATION :</text>
<text x="420.5" y="396">PUNE</text>
<text x="404.2" y="402">ALL RIGHTS OF REPRODUCTION &amp;</text>
<text x="437" y="401.2">03006330</text>
<text x="451.3" y="401.2">03004785</text>
<text x="466.3" y="401.2">03002882</text>
<text x="404.7" y="405.4">DISTRIBUTION ARE RESERVED</text>
</g>
<g font-size="2.7">
<text x="564.6" y="376.2">MACHINING</text>
<text x="399.9" y="379.7">IN mm</text>
<text x="399.7" y="385.7">DRAWING.</text>
<text x="436.9" y="385.4">19.12 in^2</text>
<text x="471.4" y="385.5">#</text>
<text x="498.9" y="385">#</text>
<text x="513.6" y="385.3">WPES</text>
<text x="537.3" y="385.1">0300</text>
<text x="559.7" y="385.1">PL-02</text>
<text x="399.7" y="391.8">ASK TEAM MEMBER</text>
<text x="474.6" y="391.2">---</text>
<text x="508.7" y="391.2">B</text>
<text x="560.6" y="391.1">---</text>
<text x="493.4" y="399.5">#</text>
<text x="572.8" y="399.7">1 : 1</text>
<text x="400.1" y="402.5">C</text>
<text x="436.6" y="408.7">02/04/2024</text>
<text x="450.9" y="408.8">02/04/2024</text>
<text x="466" y="408.9">02/04/2024</text>
<text x="489.6" y="408.5">0.37 kg</text>
<text x="571.4" y="408.7">1 OF 1</text>
</g>
<g font-size="2.5">
<text x="554.9" y="218.3">DEBURR AND REMOVE SHARP</text>
<text x="555.2" y="221">EDGES UNLESS SHARP EDGE</text>
<text x="556.1" y="227.1">UNSP.RADII</text>
<text x="556.8" y="223.8">REQUIREMENT SPECIFIED</text>
<text x="571.4" y="226.9">UNSP.CHF.</text>
<text x="559.2" y="229.9">0.5 R</text>
<text x="572.3" y="230.1">0.5 X 45</text>
<text x="559.8" y="238">UP TO 10</text>
<text x="576.1" y="238.1">±1.5°</text>
<text x="558.5" y="242.2">10 UP TO 50</text>
<text x="575.5" y="242.3">±0°50'</text>
<text x="557.4" y="250.7">120 UP TO 400</text>
<text x="557.9" y="246.5">50 UP TO 120</text>
<text x="575.5" y="250.7">±0°15'</text>
<text x="575.5" y="246.5">±0°25'</text>
<text x="558.7" y="259.4">0.5 UP TO 3</text>
<text x="559.5" y="263.7">3 UP TO 6</text>
<text x="576.6" y="263.6">±0.2</text>
<text x="576.6" y="259.4">±0.1</text>
<text x="559" y="267.9">6 UP TO 30</text>
<text x="576.6" y="267.9">±0.5</text>
<text x="557.8" y="272.2">30 UP TO 120</text>
<text x="576.6" y="272.2">±0.8</text>
<text x="556.9" y="280.7">315 UP TO 1000</text>
<text x="557.3" y="276.4">120 UP TO 315</text>
<text x="576.6" y="276.4">±1.2</text>
<text x="577.7" y="280.7">±2</text>
<text x="556.4" y="284.9">1000 UP TO 2000</text>
<text x="577.6" y="284.9">±3</text>
<text x="558.9" y="289.2">OVER 2000</text>
<text x="577.7" y="289.3">±4</text>
<text x="560" y="297.9">UP TO 10</text>
<text x="577.1" y="297.9">±1°</text>
<text x="558.5" y="302.1">10 UP TO 50</text>
<text x="575.5" y="302.1">±0°30'</text>
<text x="557.4" y="310.6">120 UP TO 400</text>
<text x="558.2" y="306.3">50 UP TO 120</text>
<text x="575.5" y="310.6">±0°10'</text>
<text x="575.5" y="306.4">±0°20'</text>
<text x="558.8" y="319.2">0.5 UP TO 3</text>
<text x="559.4" y="323.4">3 UP TO 6</text>
<text x="576.6" y="319.2">±0.1</text>
<text x="576.6" y="323.5">±0.1</text>
<text x="558.9" y="327.7">6 UP TO 30</text>
<text x="576.7" y="327.7">±0.2</text>
<text x="557.8" y="332">30 UP TO 120</text>
<text x="576.6" y="332">±0.3</text>
<text x="556.8" y="340.5">315 UP TO 1000</text>
<text x="557.3" y="336.3">120 UP TO 315</text>
<text x="576.6" y="336.3">±0.5</text>
<text x="576.6" y="340.5">±0.8</text>
<text x="415.2" y="346.4">.</text>
<text x="530.3" y="346.5">.</text>
<text x="545.9" y="346.4">.</text>
<text x="556.2" y="344.7">1000 UP TO 2000</text>
<text x="576.6" y="344.7">±1.2</text>
<text x="415.2" y="351.5">.</text>
<text x="530" y="351.3">.</text>
<text x="545.9" y="351.4">.</text>
<text x="558.9" y="349">OVER 2000</text>
<text x="577.6" y="349">±2</text>
</g>
<g font-size="2.4">
<text x="7.7" y="382.7" transform="rotate(-90 7.7 382.7)">Uploading\2022-23\P23Y5\P23Y5B153024.dft</text>
<text x="7.7" y="409.8" transform="rotate(-90 7.7 409.8)">\\srv01102\ExDM</text>
</g>
<g font-size="2.1">
<text x="558.5" y="232.4">UNSPECIFIED TOL.(FAB)</text>
<text x="559.5" y="234.7">FOR ANGULAR IN mm.</text>
<text x="558.6" y="253.9">UNSPECIFIED TOL.(FAB)</text>
<text x="560.7" y="256.3">FOR LINEAR IN mm.</text>
<text x="558.7" y="292.3">UNSPECIFIED TOL.(M/C)</text>
<text x="559.6" y="294.7">FOR ANGULAR IN mm.</text>
<text x="558.7" y="313.7">UNSPECIFIED TOL.(M/C)</text>
<text x="560.6" y="316.1">FOR LINEAR IN mm.</text>
</g>
</svg>
